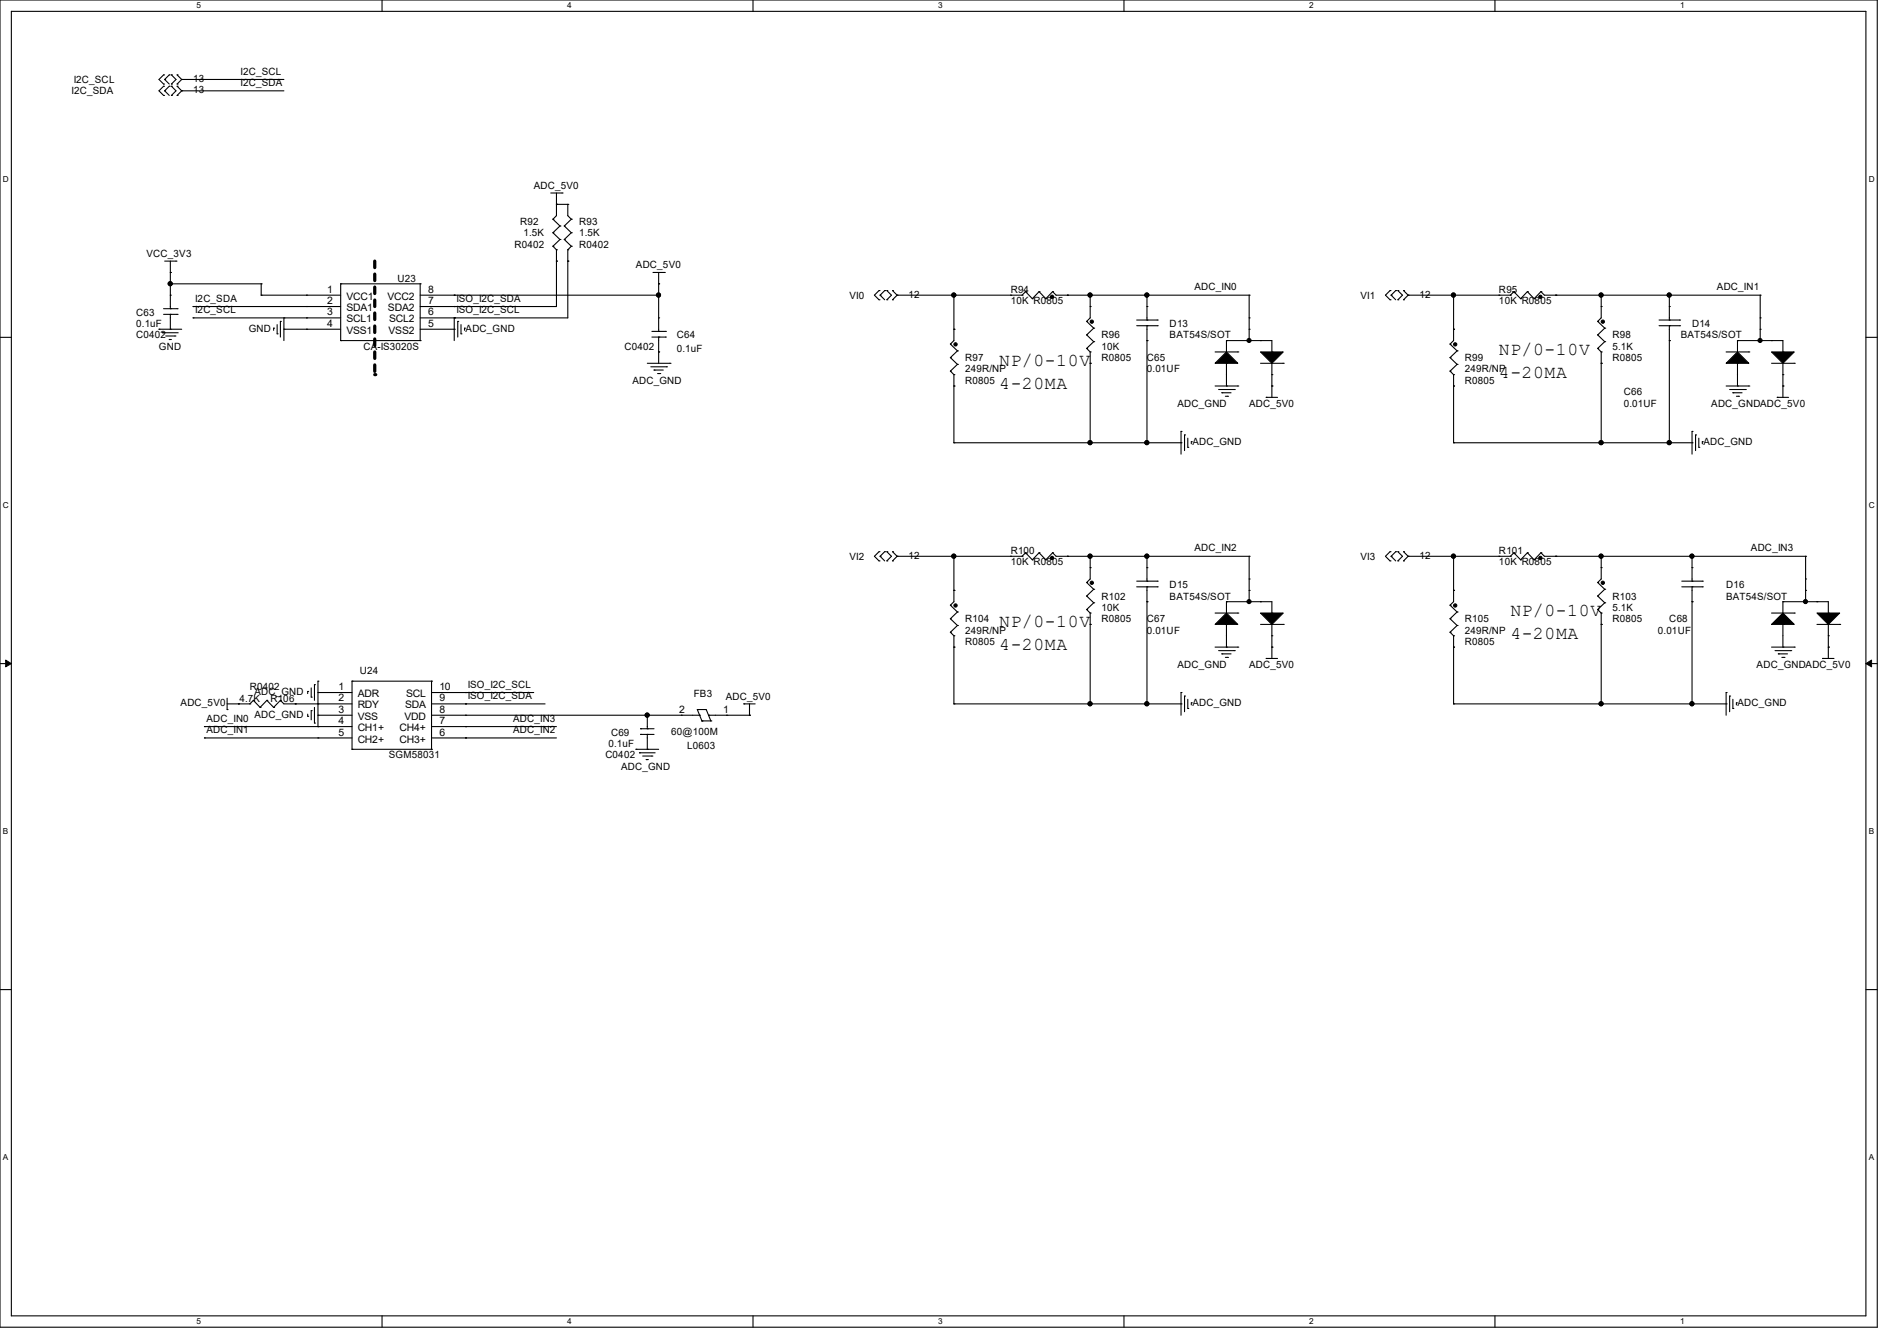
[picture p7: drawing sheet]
<svg xmlns="http://www.w3.org/2000/svg" width="297mm" height="210mm" viewBox="0 0 297 210" stroke-linecap="round" stroke-linejoin="round" font-family="sans-serif">
<path d="M0 0h293.9v207.9h-293.9zM1.8 1.8h290.3v204.3h-290.3z" fill="none" stroke="#000" stroke-width=".17"/>
<g fill="#fff">
<path d="M30.8 .2h.7v1.4h-.7z"/>
<path d="M30.8 206.2h.7v1.4h-.7z"/>
</g>
<path d="M59.8 0v1.8M59.8 206.1v1.8" fill="none" stroke="#000" stroke-width=".17"/>
<g fill="#fff">
<path d="M88.8 .2h.7v1.4h-.7z"/>
<path d="M88.8 206.2h.7v1.4h-.7z"/>
</g>
<path d="M117.9 0v1.8M117.9 206.1v1.8" fill="none" stroke="#000" stroke-width=".17"/>
<g fill="#fff">
<path d="M146.9 .2h.7v1.4h-.7z"/>
<path d="M146.9 206.2h.7v1.4h-.7z"/>
</g>
<path d="M176 0v1.8M176 206.1v1.8" fill="none" stroke="#000" stroke-width=".17"/>
<g fill="#fff">
<path d="M205 .2h.7v1.4h-.7z"/>
<path d="M205 206.2h.7v1.4h-.7z"/>
</g>
<path d="M234.1 0v1.8M234.1 206.1v1.8" fill="none" stroke="#000" stroke-width=".17"/>
<g fill="#fff">
<path d="M263.1 .2h.6v1.4h-.6z"/>
<path d="M263.1 206.2h.6v1.4h-.6z"/>
<path d="M.5 27.3h.9v1.4h-.9z"/>
<path d="M292.6 27.3h.9v1.4h-.9z"/>
<path d="M.5 78.4h.9v1.4h-.9z"/>
<path d="M292.6 78.4h.9v1.4h-.9z"/>
</g>
<path d="M0 52.8h1.8M292.1 52.8h1.8" fill="none" stroke="#000" stroke-width=".17"/>
<g fill="#fff">
<path d="M.5 129.5h.8v1.4h-.8z"/>
<path d="M292.6 129.5h.8v1.4h-.8z"/>
</g>
<path d="M0 103.9h1.8M292.1 103.9h1.8" fill="none" stroke="#000" stroke-width=".17"/>
<path d="M.9 103.4l.9 .5-.9 .5zM292.1 103.9l.9-.5v1z" fill="#000" stroke="#000" stroke-width=".16"/>
<g fill="#fff">
<path d="M.5 180.5h.8v1.4h-.8z"/>
<path d="M292.6 180.5h.8v1.4h-.8z"/>
</g>
<g fill="none" stroke="#000" stroke-width=".17">
<path d="M25.6 14.9h.1M25.6 13.5h.1M25.6 13.2h.1M25.6 11.7h.1M25.6 13.5l-.7 .7 .7 .7M25.6 11.7l-.7 .7 .7 .8M25.8 14.2h.1M25.8 12.4h.1M25.8 12.4l.7 .8M25.8 14.2l.7 .7M26.5 13.5h.1M26.5 11.7h.1"/>
<path d="M26.5 13.5l-.7 .7M26.5 11.7l-.7 .7M26.8 13.5h.1M26.8 14.9h.1M26.8 11.7h.1M26.8 13.2h.1M26.8 13.5l.8 .7-.8 .7M26.8 11.7l.8 .7-.8 .8M27.7 13.5h.1M27.7 14.9h.1M27.7 11.7h.1M27.7 13.2h.1"/>
<path d="M27.7 13.5l.7 .7M27.7 11.7l.7 .7M28.4 14.2h.1M28.4 12.4h.1M28.4 14.2h16M28.4 12.4h16M28.4 14.2l-.7 .7M28.4 12.4l-.7 .8M86.2 30.2h1.8M86.6 34.3h.1M86.6 36.4h.1M86.6 38.6h.1"/>
<path d="M86.6 34.3l1.1 1.1M86.6 36.4l1.1 1.1M86.6 38.6l.5 .5M87.1 32h.1M87.1 39.1h.1M87.1 39.1v8.9h-21.3M87.1 32h1.8M87.1 30.2v3.6l-.5 .5M87.7 35.4h.1M87.7 37.5h.1M87.7 35.4l-1.1 1M87.7 37.5l-1.1 1.1"/>
<path d="M88 30.2h.1M88.3 35.4h.1M88.3 37.5h.1M88.3 35.4l1.2 1M88.3 37.5l1.2 1.1M88.9 39.1h.1M88.9 32h.1M88.9 39.1v10.7h-23.1M88.9 32v1.8l.6 .5M89.5 34.3h.1M89.5 36.4h.1M89.5 38.6h.1"/>
<path d="M89.5 34.3l-1.2 1.1M89.5 36.4l-1.2 1.1M89.5 38.6l-.6 .5M24.9 51.6h.1M24.9 51.6h3.5M25.4 52.1h.1M25.4 52.1h2.5M25.6 49.2h2.1M25.6 48.3h2.1M25.8 40.9h1.8M26 52.6h1.4M26.5 53.2h.1"/>
<path d="M26.5 53.2h.3M26.7 42.7h.1M26.7 44.4h.1M26.7 48.3h.1M26.7 49.2h.1M26.7 46.2h.1M26.7 51.6h.1M26.7 40.9v7.4M26.7 49.2v2.4M26.7 44.4h14.2M27.4 52.6h.1M27.6 40.9h.1"/>
<path d="M27.7 49.2h.1M27.7 48.3h.1M30.2 48h.1M30.2 49.8h.1M30.2 48h23.1M30.2 49.8h23.1M40.9 46.2h.1M40.9 44.4h.1M40.9 46.2h12.4M40.9 44.4v1.8M42.8 51.4h.1M42.8 51.4v.3"/>
<path d="M43.4 52.3h.1M43.4 50.8v1.5M43.9 50.3h.1M43.9 50.3v2.5M44.4 51.6h.1M44.4 49.8h.1M44.4 51.6h8.9M44.4 49.8v3.5M48 46.2h.1M48 48h.1M48 49.8h.1M48 51.6h.1"/>
<path d="M53.3 53.3h.1M53.3 44.4h.1M53.3 44.4h12.5M53.3 53.3h12.5M53.3 44.4v8.9M65.8 44.4h.1M65.8 53.3h.1M65.8 46.2h37.3M65.8 51.6h5.3M65.8 44.4v8.9M71.1 49.8h.1M71.1 48h.1"/>
<path d="M71.1 46.2h.1M71.1 51.6h.1M71.1 49.8v3.5M71.7 50.3h.1M71.7 50.3v2.5M72.2 52.3h.1M72.2 50.8v1.5M72.7 51.4h.1M72.7 51.4v.3M87.1 40.9h.1M88.9 40.9h.1M101.3 56.9h3.6"/>
<path d="M101.9 57.4h2.5M102.1 52.8h2.1M102.1 51.9h2.1M102.2 42.7h1.8M102.4 58h.1M102.4 58h1.4M103 58.5h.3M103.1 44.4h.1M103.1 55.1h.1M103.1 46.2h.1M103.1 51.9h.1M103.1 52.8h.1"/>
<path d="M103.1 49.8h.1M103.1 42.7v9.2M103.1 52.8v4.1M103.3 58.5h.1M104 42.7h.1M104.2 52.8h.1M104.2 51.9h.1M104.4 57.4h.1M104.9 56.9h.1M137.6 46.9h.1M137.6 45.5h.1M137.6 45.5l-.7 .7 .7 .7"/>
<path d="M137.8 46.2h.1M137.8 46.2l.7 .7M138.5 45.5h.1M138.5 45.5l-.7 .7M138.9 45.5h.1M138.9 46.9h.1M138.9 45.5l.7 .7-.7 .7M139.7 45.5h.1M139.7 46.9h.1M139.7 45.5l.8 .7M140.5 46.2h.1M140.5 46.2h19.5"/>
<path d="M140.5 46.2l-.8 .7M148.8 53.9h.1M148.8 56h.1M148.8 58.1h.1M148.8 58.1l.6 .6M148.8 53.9l1.1 1M148.8 56l1.1 1.1M149.4 46.2h.1M149.4 51.6h.1M149.4 58.7h.1M149.4 46.2v7.1l-.6 .6M149.4 58.7v10.6"/>
<path d="M149.9 54.9h.1M149.9 57.1h.1M149.9 54.9l-1.1 1.1M149.9 57.1l-1.1 1M158.2 46.2h.1M160 46.2h.1M160.6 45.7h.1M160.6 45.7l1 1.1M160.6 45.7l-.6 .5M161.6 46.8h.1M162.7 45.7h.1M162.7 45.7l1 1.1"/>
<path d="M162.7 45.7l-1.1 1.1M163.7 46.8h.1M164.8 45.7h.1M164.8 45.7l.6 .5h30.2M164.8 45.7l-1.1 1.1M167.1 46.2h.1M170.1 50.3h.1M170.1 52.5h.1M170.1 54.6h.1M170.1 50.3l1.1 1.1M170.1 52.5l1.1 1M170.1 54.6l.6 .5"/>
<path d="M170.7 46.2h.1M170.7 56.9h.1M170.7 55.1h.1M170.7 48h.1M170.7 46.2v3.6l-.6 .5M170.7 55.1v14.2M171.2 51.4h.1M171.2 53.5h.1M171.2 51.4l-1.1 1.1M171.2 53.5l-1.1 1.1M178 51h3.2M178 50.1h3.2"/>
<path d="M179.6 46.2h.1M179.6 53.3h.1M179.6 50.1h.1M179.6 51h.1M179.6 48h.1M179.6 46.2v3.9M179.6 51v18.3M181.2 51h.1M181.2 50.1h.1M190.2 55.1h3.6M192 56.9h.1M192 53.3h.1"/>
<path d="M192 53.3h7.1v1.8M192 53.3v1.8M192 56.9v3.6M193.8 55.1h.1M195.6 46.2h.1M195.6 53.3h.1M195.6 51.6h.1M195.6 49.8h.1M195.6 46.2v7.1M197.4 53.3h.1M197.4 56.9h3.5M199.1 55.1h.1"/>
<path d="M199.1 58.7h.1M199.1 56.9v5.3M200.9 56.9h.1M217.6 46.9h.1M217.6 45.5h.1M217.6 45.5l-.7 .7 .7 .7M217.8 46.2h.1M217.8 46.2l.7 .7M218.5 45.5h.1M218.5 45.5l-.7 .7M218.9 45.5h.1M218.9 46.9h.1"/>
<path d="M218.9 45.5l.7 .7-.7 .7M219.8 45.5h.1M219.8 46.9h.1M219.8 45.5l.7 .7M220.5 46.2h.1M220.5 46.2h16M220.5 46.2l-.7 .7M227 53.9h.1M227 56h.1M227 58.1h.1M227 53.9l1.1 1M227 56l1.1 1.1"/>
<path d="M227 58.1l.6 .6M227.6 51.6h.1M227.6 46.2h.1M227.6 58.7h.1M227.6 46.2v7.1l-.6 .6M227.6 58.7v10.6M228.1 54.9h.1M228.1 57.1h.1M228.1 54.9l-1.1 1.1M228.1 57.1l-1.1 1M234.7 46.2h.1M236.5 46.2h.1"/>
<path d="M237 45.7h.1M237 45.7l1.1 1.1M237 45.7l-.5 .5M238.1 46.8h.1M239.1 45.7h.1M239.1 45.7l1.1 1.1M239.1 45.7l-1 1.1M240.2 46.8h.1M241.3 45.7h.1M241.3 45.7l.5 .5h33.8M241.3 45.7l-1.1 1.1M243.6 46.2h.1"/>
<path d="M250.1 50.3h.1M250.1 52.5h.1M250.1 54.6h.1M250.1 50.3l1.1 1.1M250.1 52.5l1.1 1M250.1 54.6l.6 .5M250.7 46.2h.1M250.7 56.9h.1M250.7 55.1h.1M250.7 48h.1M250.7 46.2v3.6l-.6 .5M250.7 55.1v14.2"/>
<path d="M251.2 51.4h.1M251.2 53.5h.1M251.2 51.4l-1.1 1.1M251.2 53.5l-1.1 1.1M259.8 51h3.2M259.8 50.1h3.2M261.4 46.2h.1M261.4 53.3h.1M261.4 50.1h.1M261.4 51h.1M261.4 48h.1M261.4 46.2v3.9"/>
<path d="M261.4 51v18.3M263 51h.1M263 50.1h.1M270.3 55.1h3.5M272 56.9h.1M272 53.3h.1M272 53.3h7.1v1.8M272 53.3v1.8M272 56.9v3.6M273.8 55.1h.1M275.6 46.2h.1M275.6 53.3h.1"/>
<path d="M275.6 51.6h.1M275.6 49.8h.1M275.6 46.2v7.1M277.4 53.3h.1M277.4 56.9h3.5M279.1 55.1h.1M279.1 58.7h.1M279.1 56.9v5.3M280.9 56.9h.1M149.4 69.3h.1M149.4 60.5h.1M149.4 69.3h35.5"/>
<path d="M170.7 69.3h.1M184.9 69.3h.1M184.9 67.6h.1M184.9 67.6v3.5M185.5 68.1h.1M185.5 68.1v2.5M186 70.1h.1M186 68.6v1.5M186.5 69.2h.1M186.5 69.2v.3M190.2 60.5h3.6M190.8 61h2.5"/>
<path d="M191.3 61.5h.1M191.3 61.5h1.4M191.9 62.1h.3M192 60.5h.1M192.2 62.1h.1M193.3 61h.1M193.8 60.5h.1M198.2 62.2h.1M198.2 62.2h1.8M199.1 60.5h.1M227.6 60.5h.1M227.6 69.3h.1"/>
<path d="M227.6 69.3h37.3M261.4 69.3h.1M264.9 69.3h.1M264.9 67.6h.1M264.9 67.6v3.5M265.5 68.1h.1M265.5 68.1v2.5M266 70.1h.1M266 68.6v1.5M266.5 69.2h.1M266.5 69.2v.3M270.3 60.5h3.5"/>
<path d="M270.8 61h2.5M271.3 61.5h.1M271.3 61.5h1.5M271.9 62.1h.3M272 60.5h.1M272.2 62.1h.1M273.3 61h.1M273.8 60.5h.1M278.3 62.2h.1M278.3 62.2h1.7M279.1 60.5h.1M137.6 87.8h.1"/>
<path d="M137.6 86.4h.1M137.6 86.4l-.7 .7 .7 .7M137.8 87.1h.1M137.8 87.1l.7 .7M138.5 86.4h.1M138.5 86.4l-.7 .7M138.9 86.4h.1M138.9 87.8h.1M138.9 86.4l.7 .7-.7 .7M139.7 86.4h.1M139.7 87.8h.1M139.7 86.4l.8 .7"/>
<path d="M140.5 87.1h.1M140.5 87.1h19.5M140.5 87.1l-.8 .7M148.8 94.8h.1M148.8 96.9h.1M148.8 99h.1M148.8 94.8l1.1 1M148.8 96.9l1.1 1.1M148.8 99l.6 .6M149.4 87.1h.1M149.4 92.5h.1M149.4 99.6h.1"/>
<path d="M149.4 87.1v7.1l-.6 .6M149.4 99.6v10.6M149.9 95.8h.1M149.9 98h.1M149.9 95.8l-1.1 1.1M149.9 98l-1.1 1M158.2 87.1h.1M160 87.1h.1M160.6 86.6h.1M160.6 86.6l1 1.1M160.6 86.6l-.6 .5M161.6 87.7h.1"/>
<path d="M162.7 86.6h.1M162.7 86.6l1 1.1M162.7 86.6l-1.1 1.1M163.7 87.7h.1M164.8 86.6h.1M164.8 86.6l.6 .5h30.2M164.8 86.6l-1.1 1.1M167.1 87.1h.1M170.1 91.2h.1M170.1 93.3h.1M170.1 95.5h.1M170.1 91.2l1.1 1.1"/>
<path d="M170.1 93.3l1.1 1.1M170.1 95.5l.6 .5M170.7 87.1h.1M170.7 97.8h.1M170.7 96h.1M170.7 88.9h.1M170.7 87.1v3.6l-.6 .5M170.7 96v14.2M171.2 92.3h.1M171.2 94.4h.1M171.2 92.3l-1.1 1M171.2 94.4l-1.1 1.1"/>
<path d="M178 91.9h3.2M178 91h3.2M179.6 87.1h.1M179.6 94.2h.1M179.6 91h.1M179.6 91.9h.1M179.6 88.9h.1M179.6 87.1v3.9M179.6 91.9v18.3M181.2 91.9h.1M181.2 91h.1M190.2 96h3.6"/>
<path d="M192 97.8h.1M192 94.2h.1M192 94.2h7.1v1.8M192 94.2v1.8M192 97.8v3.5M193.8 96h.1M195.6 87.1h.1M195.6 94.2h.1M195.6 92.5h.1M195.6 90.7h.1M195.6 87.1v7.1M197.4 94.2h.1"/>
<path d="M197.4 97.8h3.5M199.1 96h.1M199.1 99.6h.1M199.1 97.8v5.3M200.9 97.8h.1M217.6 87.8h.1M217.6 86.4h.1M217.6 86.4l-.7 .7 .7 .7M217.8 87.1h.1M217.8 87.1l.7 .7M218.5 86.4h.1M218.5 86.4l-.7 .7"/>
<path d="M218.9 86.4h.1M218.9 87.8h.1M218.9 86.4l.7 .7-.7 .7M219.8 86.4h.1M219.8 87.8h.1M219.8 86.4l.7 .7M220.5 87.1h.1M220.5 87.1h16M220.5 87.1l-.7 .7M227 94.8h.1M227 96.9h.1M227 99h.1"/>
<path d="M227 94.8l1.1 1M227 96.9l1.1 1.1M227 99l.6 .6M227.6 92.5h.1M227.6 87.1h.1M227.6 99.6h.1M227.6 87.1v7.1l-.6 .6M227.6 99.6v10.6M228.1 95.8h.1M228.1 98h.1M228.1 95.8l-1.1 1.1M228.1 98l-1.1 1"/>
<path d="M234.7 87.1h.1M236.5 87.1h.1M237 86.6h.1M237 86.6l1.1 1.1M237 86.6l-.5 .5M238.1 87.7h.1M239.1 86.6h.1M239.1 86.6l1.1 1.1M239.1 86.6l-1 1.1M240.2 87.7h.1M241.3 86.6h.1M241.3 86.6l.5 .5h40.9"/>
<path d="M241.3 86.6l-1.1 1.1M243.6 87.1h.1M250.1 91.2h.1M250.1 93.3h.1M250.1 95.5h.1M250.1 91.2l1.1 1.1M250.1 93.3l1.1 1.1M250.1 95.5l.6 .5M250.7 87.1h.1M250.7 97.8h.1M250.7 96h.1M250.7 88.9h.1"/>
<path d="M250.7 87.1v3.6l-.6 .5M250.7 96v14.2M251.2 92.3h.1M251.2 94.4h.1M251.2 92.3l-1.1 1M251.2 94.4l-1.1 1.1M263.3 91.9h3.2M263.3 91h3.2M264.9 87.1h.1M264.9 94.2h.1M264.9 91h.1M264.9 91.9h.1"/>
<path d="M264.9 88.9h.1M264.9 87.1v3.9M264.9 91.9v18.3M266.5 91.9h.1M266.5 91h.1M277.4 96h3.5M279.1 97.8h.1M279.1 94.2h.1M279.1 94.2v1.8M279.1 97.8v3.5M279.1 94.2h7.2v1.8M280.9 96h.1"/>
<path d="M282.7 87.1h.1M282.7 94.2h.1M282.7 92.5h.1M282.7 90.7h.1M282.7 87.1v7.1M284.5 94.2h.1M284.5 97.8h3.5M286.3 96h.1M286.3 99.6h.1M286.3 97.8v5.3M288 97.8h.1M32 115.6h.1"/>
<path d="M32 113.8h.1M32 115.6h23.1M32 113.8h23.1M35.6 111.1h.1M35.6 110.2h3.5M35.6 109.3v1.8M37.3 110.2h.1M39.1 110.2h.1M39.7 109.7h.1M39.7 109.7l1 1.1M39.7 109.7l-.6 .5M40.7 110.8h.1"/>
<path d="M41.8 109.7h.1M41.8 109.7l1 1.1M41.8 109.7l-1.1 1.1M42.8 110.8h.1M43.9 109.7h.1M43.9 109.7l.5 .5h10.7M43.9 109.7l-1.1 1.1M46.2 110.2h.1M48.2 112.2h.1M48.2 108.3h.1M48.2 108.3v.3M48.2 111.8v.4"/>
<path d="M48.7 111.3h.1M48.7 109.2h.1M48.7 107.7v1.5M48.7 111.3v1.4M49.2 113.2h.1M49.2 107.2h.1M49.2 107.2v2.5M49.2 110.8v2.4M49.8 113.8h.1M49.8 106.7h.1M49.8 115.6h.1M49.8 112h.1"/>
<path d="M49.8 108.5h.1M49.8 110.2h.1M49.8 112h5.3M49.8 108.5h5.3M49.8 106.7v7.1M55.1 117.3h.1M55.1 106.7h.1M55.1 117.3h12.5M55.1 106.7h12.5M55.1 106.7v10.6M67.6 106.7h.1M67.6 117.3h.1"/>
<path d="M67.6 112h41.9M67.6 110.2h17.7M67.6 108.5h16M67.6 115.6h19.5M67.6 113.8h19.5M67.6 106.7v10.6M72.9 110.2h.1M72.9 108.5h.1M72.9 115.6h.1M72.9 113.8h.1M72.9 112h.1M99.6 117.3h.1"/>
<path d="M99.6 117.3h3.5M100.1 117.9h.1M100.1 117.9h2.5M100.3 115h.1M100.3 114.1h.1M100.3 115h2.1M100.3 114.1h2.1M100.6 118.4h1.5M101.2 119h.1M101.2 119h.3M101.3 112h.1M101.3 114.1h.1"/>
<path d="M101.3 115h.1M101.3 117.3h.1M101.3 112v2.1M101.3 115v2.3M102.1 118.4h.1M106.7 112h.1M109.2 111.1h.1M109.2 111.1h1.4l.7 1.8M109.2 111.1l.7 1.8M109.5 112h.1M109.9 112.9h.1M109.9 112.9h1.4"/>
<path d="M111 112h.1M111 112h6.3M111.3 112.9h.1M113.8 112h.1M116.5 110.2h.1M116.5 110.2h1.7M117.3 112h.1M117.3 110.2v1.8M149.4 110.2h.1M149.4 101.3h.1M149.4 110.2h35.5M170.7 110.2h.1"/>
<path d="M184.9 110.2h.1M184.9 108.5h.1M184.9 108.5v3.5M185.5 109h.1M185.5 109v2.5M186 111h.1M186 109.5v1.5M186.5 110.1h.1M186.5 110.1v.3M190.2 101.3h3.6M190.8 101.9h2.5M191.3 102.4h.1"/>
<path d="M191.3 102.4h1.4M191.9 103h.3M192 101.3h.1M192.2 103h.1M193.3 101.9h.1M193.8 101.3h.1M198.2 103.1h.1M198.2 103.1h1.8M199.1 101.3h.1M227.6 101.3h.1M227.6 110.2h.1M227.6 110.2h42.7"/>
<path d="M250.7 110.2h.1M270.3 110.2h.1M270.3 108.5h.1M270.3 108.5v3.5M270.8 109h.1M270.8 109v2.5M271.3 111h.1M271.3 109.5v1.5M271.9 110.1h.1M271.9 110.1v.3M277.4 101.3h3.5M277.9 101.9h2.5"/>
<path d="M278.4 102.4h.1M278.4 102.4h1.5M279 103h.3M279.1 101.3h.1M279.3 103h.1M280.4 101.9h.1M280.9 101.3h.1M285.4 103.1h.1M285.4 103.1h1.7M286.3 101.3h.1M0 155h1.8M292.1 155h1.8"/>
</g>
<path d="M58.7 40.9v17.8" fill="none" stroke="#000" stroke-width=".51" stroke-dasharray="1 1"/>
<circle cx="58.7" cy="58.7" r=".25" fill="#000" stroke-dasharray="1 1"/>
<g fill="#000" stroke="#000" stroke-width=".17">
<path d="M190.2 56.9l1.8-1.8 1.8 1.8z" fill-rule="evenodd"/>
<path d="M197.4 55.1h3.5l-1.8 1.8z" fill-rule="evenodd"/>
<path d="M270.3 56.9l1.7-1.8 1.8 1.8z" fill-rule="evenodd"/>
<path d="M277.4 55.1h3.5l-1.8 1.8z" fill-rule="evenodd"/>
<path d="M190.2 97.8l1.8-1.8 1.8 1.8z" fill-rule="evenodd"/>
<path d="M197.4 96h3.5l-1.8 1.8z" fill-rule="evenodd"/>
<path d="M277.4 97.8l1.7-1.8 1.8 1.8z" fill-rule="evenodd"/>
<path d="M284.5 96h3.5l-1.7 1.8z" fill-rule="evenodd"/>
<circle cx="26.6" cy="44.4" r=".32"/>
<circle cx="103.1" cy="46.2" r=".32"/>
<circle cx="149.3" cy="46.2" r=".32"/>
<circle cx="149.6" cy="53.9" r=".25"/>
<circle cx="164.7" cy="46.5" r=".25"/>
<circle cx="170.7" cy="46.2" r=".32"/>
<circle cx="170.9" cy="50.4" r=".25"/>
<circle cx="179.6" cy="46.2" r=".32"/>
<circle cx="195.6" cy="53.3" r=".32"/>
<circle cx="227.6" cy="46.2" r=".32"/>
<circle cx="227.8" cy="53.9" r=".25"/>
<circle cx="241.2" cy="46.5" r=".25"/>
<circle cx="250.7" cy="46.2" r=".32"/>
<circle cx="251" cy="50.4" r=".25"/>
<circle cx="261.3" cy="46.2" r=".32"/>
<circle cx="275.6" cy="53.3" r=".32"/>
<circle cx="170.7" cy="69.3" r=".32"/>
<circle cx="179.6" cy="69.3" r=".32"/>
<circle cx="250.7" cy="69.3" r=".32"/>
<circle cx="261.3" cy="69.3" r=".32"/>
<circle cx="149.3" cy="87.1" r=".32"/>
<circle cx="149.6" cy="94.8" r=".25"/>
<circle cx="164.7" cy="87.4" r=".25"/>
<circle cx="170.7" cy="87.1" r=".32"/>
<circle cx="170.9" cy="91.3" r=".25"/>
<circle cx="179.6" cy="87.1" r=".32"/>
<circle cx="195.6" cy="94.2" r=".32"/>
<circle cx="227.6" cy="87.1" r=".32"/>
<circle cx="227.8" cy="94.8" r=".25"/>
<circle cx="241.2" cy="87.4" r=".25"/>
<circle cx="250.7" cy="87.1" r=".32"/>
<circle cx="251" cy="91.3" r=".25"/>
<circle cx="264.9" cy="87.1" r=".32"/>
<circle cx="282.7" cy="94.2" r=".32"/>
<circle cx="101.3" cy="112" r=".32"/>
<circle cx="170.7" cy="110.2" r=".32"/>
<circle cx="179.6" cy="110.2" r=".32"/>
<circle cx="250.7" cy="110.2" r=".32"/>
<circle cx="264.9" cy="110.2" r=".32"/>
</g>
<g font-size="2.8">
<text x="156.5" y="57.4">NP/0-10V</text>
<text x="234.7" y="55.6">NP/0-10V</text>
<text x="234.7" y="59.1">4-20MA</text>
<text x="156.5" y="60.9">4-20MA</text>
<text x="156.5" y="98.3">NP/0-10V</text>
<text x="156.5" y="101.8">4-20MA</text>
<text x="236.5" y="96.5">NP/0-10V</text>
<text x="236.5" y="100">4-20MA</text>
</g>
<g font-size="1.6">
<text x="37.7" y="11.7">I2C_SCL</text>
<text x="11.2" y="14.8">I2C_SDA</text>
<text x="11.6" y="13">I2C_SCL</text>
<text x="30.2" y="14.6">13</text>
<text x="30.2" y="12.8">13</text>
<text x="37.7" y="13.5">I2C_SDA</text>
<text x="83.6" y="29.5">ADC_5V0</text>
<text x="81.4" y="35.2">R92</text>
<text x="90.7" y="35.2">R93</text>
<text x="22.9" y="40.2">VCC_3V3</text>
<text x="80.6" y="38.8">R0402</text>
<text x="82" y="37">1.5K</text>
<text x="90.7" y="37">1.5K</text>
<text x="90.7" y="38.8">R0402</text>
<text x="99.6" y="42">ADC_5V0</text>
<text x="30.6" y="47.2">I2C_SDA</text>
<text x="51.2" y="45.8">1</text>
<text x="51.2" y="47.6">2</text>
<text x="54.2" y="46.9">VCC1</text>
<text x="60.7" y="46.9">VCC2</text>
<text x="62.2" y="44.1">U23</text>
<text x="67" y="47.6">7</text>
<text x="67" y="45.8">8</text>
<text x="71.5" y="47.2">ISO_I2C_SDA</text>
<text x="133" y="46.8">VI0</text>
<text x="142.2" y="46.6">12</text>
<text x="158.2" y="45.9">R94</text>
<text x="158.2" y="47.7">10K R0805</text>
<text x="187" y="45.5">ADC_IN0</text>
<text x="213" y="46.8">VI1</text>
<text x="222.2" y="46.6">12</text>
<text x="234.7" y="45.9">R95</text>
<text x="234.7" y="47.7">10K R0805</text>
<text x="268.8" y="45.5">ADC_IN1</text>
<text x="21.3" y="49.4">C63</text>
<text x="21.3" y="51.2">0.1uF</text>
<text x="21.3" y="53">C0402</text>
<text x="30.6" y="49">I2C_SCL</text>
<text x="38.9" y="51.9">GND</text>
<text x="51.2" y="49.4">3</text>
<text x="51.2" y="51.2">4</text>
<text x="54.2" y="48.7">SDA1</text>
<text x="54.2" y="50.5">SCL1</text>
<text x="54.2" y="52.3">VSS1</text>
<text x="60.7" y="48.7">SDA2</text>
<text x="60.8" y="52.3">VSS2</text>
<text x="60.9" y="50.5">SCL2</text>
<text x="67" y="51.2">5</text>
<text x="67" y="49.4">6</text>
<text x="71.5" y="49">ISO_I2C_SCL</text>
<text x="72.9" y="51.9">ADC_GND</text>
<text x="106" y="53">C64</text>
<text x="172.5" y="53">R96</text>
<text x="183.1" y="51.2">D13</text>
<text x="183.1" y="53">BAT54S/SOT</text>
<text x="252.5" y="53">R98</text>
<text x="263.1" y="53">BAT54S/SOT</text>
<text x="264.9" y="51.2">D14</text>
<text x="24.9" y="54.8">GND</text>
<text x="56.9" y="54.8">CA-IS3020S</text>
<text x="97.8" y="54.8">C0402</text>
<text x="106" y="55.1">0.1uF</text>
<text x="151.1" y="56.6">R97</text>
<text x="151.1" y="58.3">249R/NP</text>
<text x="172.5" y="54.8">10K</text>
<text x="172.5" y="56.6">R0805</text>
<text x="179.6" y="56.6">C65</text>
<text x="179.6" y="58.3">0.01UF</text>
<text x="229.4" y="56.6">R99</text>
<text x="229.4" y="58.3">249R/NP</text>
<text x="252.5" y="54.8">5.1K</text>
<text x="252.5" y="56.6">R0805</text>
<text x="99" y="60.1">ADC_GND</text>
<text x="151.1" y="60.1">R0805</text>
<text x="184.4" y="63.7">ADC_GND</text>
<text x="195.6" y="63.7">ADC_5V0</text>
<text x="229.4" y="60.1">R0805</text>
<text x="254.3" y="61.9">C66</text>
<text x="254.3" y="63.7">0.01UF</text>
<text x="267.9" y="63.7">ADC_GNDADC_5V0</text>
<text x="186.7" y="69.7">ADC_GND</text>
<text x="266.7" y="69.7">ADC_GND</text>
<text x="133" y="87.7">VI2</text>
<text x="142.2" y="87.5">12</text>
<text x="158.2" y="86.8">R100</text>
<text x="158.2" y="88.6">10K R0805</text>
<text x="187" y="86.4">ADC_IN2</text>
<text x="213" y="87.7">VI3</text>
<text x="222.2" y="87.5">12</text>
<text x="234.7" y="86.8">R101</text>
<text x="234.7" y="88.6">10K R0805</text>
<text x="274.1" y="86.4">ADC_IN3</text>
<text x="172.5" y="93.9">R102</text>
<text x="172.5" y="95.7">10K</text>
<text x="183.1" y="92.1">D15</text>
<text x="183.1" y="93.9">BAT54S/SOT</text>
<text x="252.5" y="93.9">R103</text>
<text x="252.5" y="95.7">5.1K</text>
<text x="270.3" y="92.1">D16</text>
<text x="270.3" y="93.9">BAT54S/SOT</text>
<text x="151.1" y="97.4">R104</text>
<text x="151.1" y="99.2">249R/NP</text>
<text x="151.1" y="101">R0805</text>
<text x="172.5" y="97.4">R0805</text>
<text x="179.6" y="97.4">C67</text>
<text x="179.6" y="99.2">0.01UF</text>
<text x="229.4" y="97.4">R105</text>
<text x="229.4" y="99.2">249R/NP</text>
<text x="229.4" y="101">R0805</text>
<text x="252.5" y="97.4">R0805</text>
<text x="259.6" y="99.2">0.01UF</text>
<text x="261.4" y="97.4">C68</text>
<text x="56.3" y="105.6">U24</text>
<text x="73.2" y="107.7">ISO_I2C_SCL</text>
<text x="184.4" y="104.6">ADC_GND</text>
<text x="195.6" y="104.6">ADC_5V0</text>
<text x="275" y="104.6">ADC_GNDADC_5V0</text>
<text x="28.3" y="110.6">ADC_5V0</text>
<text x="32.3" y="113">ADC_IN0</text>
<text x="37.5" y="109.9">4.7K</text>
<text x="39.1" y="108.1">R0402</text>
<text x="39.8" y="112.4">ADC_GND</text>
<text x="39.8" y="108.8">ADC_GND</text>
<text x="42.3" y="109.9">R106</text>
<text x="53" y="113.4">4</text>
<text x="53" y="111.6">3</text>
<text x="53" y="108.1">1</text>
<text x="53" y="109.9">2</text>
<text x="56" y="112.7">VSS</text>
<text x="56" y="109.2">ADR</text>
<text x="56" y="111">RDY</text>
<text x="63.3" y="112.7">VDD</text>
<text x="63.4" y="111">SDA</text>
<text x="63.6" y="109.2">SCL</text>
<text x="68.8" y="111.6">8</text>
<text x="68.8" y="109.9">9</text>
<text x="68.8" y="108.1">10</text>
<text x="68.8" y="113.4">7</text>
<text x="73.2" y="109.5">ISO_I2C_SDA</text>
<text x="80.3" y="113">ADC_IN3</text>
<text x="106.3" y="111.6">2</text>
<text x="108.6" y="109.2">FB3</text>
<text x="113.2" y="111.6">1</text>
<text x="113.6" y="109.6">ADC_5V0</text>
<text x="186.7" y="110.6">ADC_GND</text>
<text x="272" y="110.6">ADC_GND</text>
<text x="32.3" y="114.8">ADC_IN1</text>
<text x="53" y="115.2">5</text>
<text x="56" y="114.5">CH1+</text>
<text x="56" y="116.3">CH2+</text>
<text x="60.9" y="118.8">SGM58031</text>
<text x="62.6" y="116.3">CH3+</text>
<text x="62.6" y="114.5">CH4+</text>
<text x="68.8" y="115.2">6</text>
<text x="80.3" y="114.8">ADC_IN2</text>
<text x="94.8" y="118.8">C0402</text>
<text x="95.3" y="117">0.1uF</text>
<text x="95.7" y="115.2">C69</text>
<text x="105.1" y="115.1">60@100M</text>
<text x="107.6" y="117.3">L0603</text>
<text x="97.2" y="120.6">ADC_GND</text>
</g>
<g font-size="1.3">
<text x="30.8" y="1.3">5</text>
<text x="88.8" y="1.3">4</text>
<text x="146.9" y="1.3">3</text>
<text x="205" y="1.3">2</text>
<text x="263.1" y="1.3">1</text>
<text x=".5" y="28.4">D</text>
<text x="292.6" y="28.4">D</text>
<text x=".5" y="79.5">C</text>
<text x="292.6" y="79.5">C</text>
<text x=".5" y="130.6">B</text>
<text x="292.6" y="130.6">B</text>
<text x=".5" y="181.7">A</text>
<text x="292.6" y="181.7">A</text>
<text x="30.8" y="207.4">5</text>
<text x="88.8" y="207.4">4</text>
<text x="146.9" y="207.4">3</text>
<text x="205" y="207.4">2</text>
<text x="263.1" y="207.4">1</text>
</g>
</svg>
